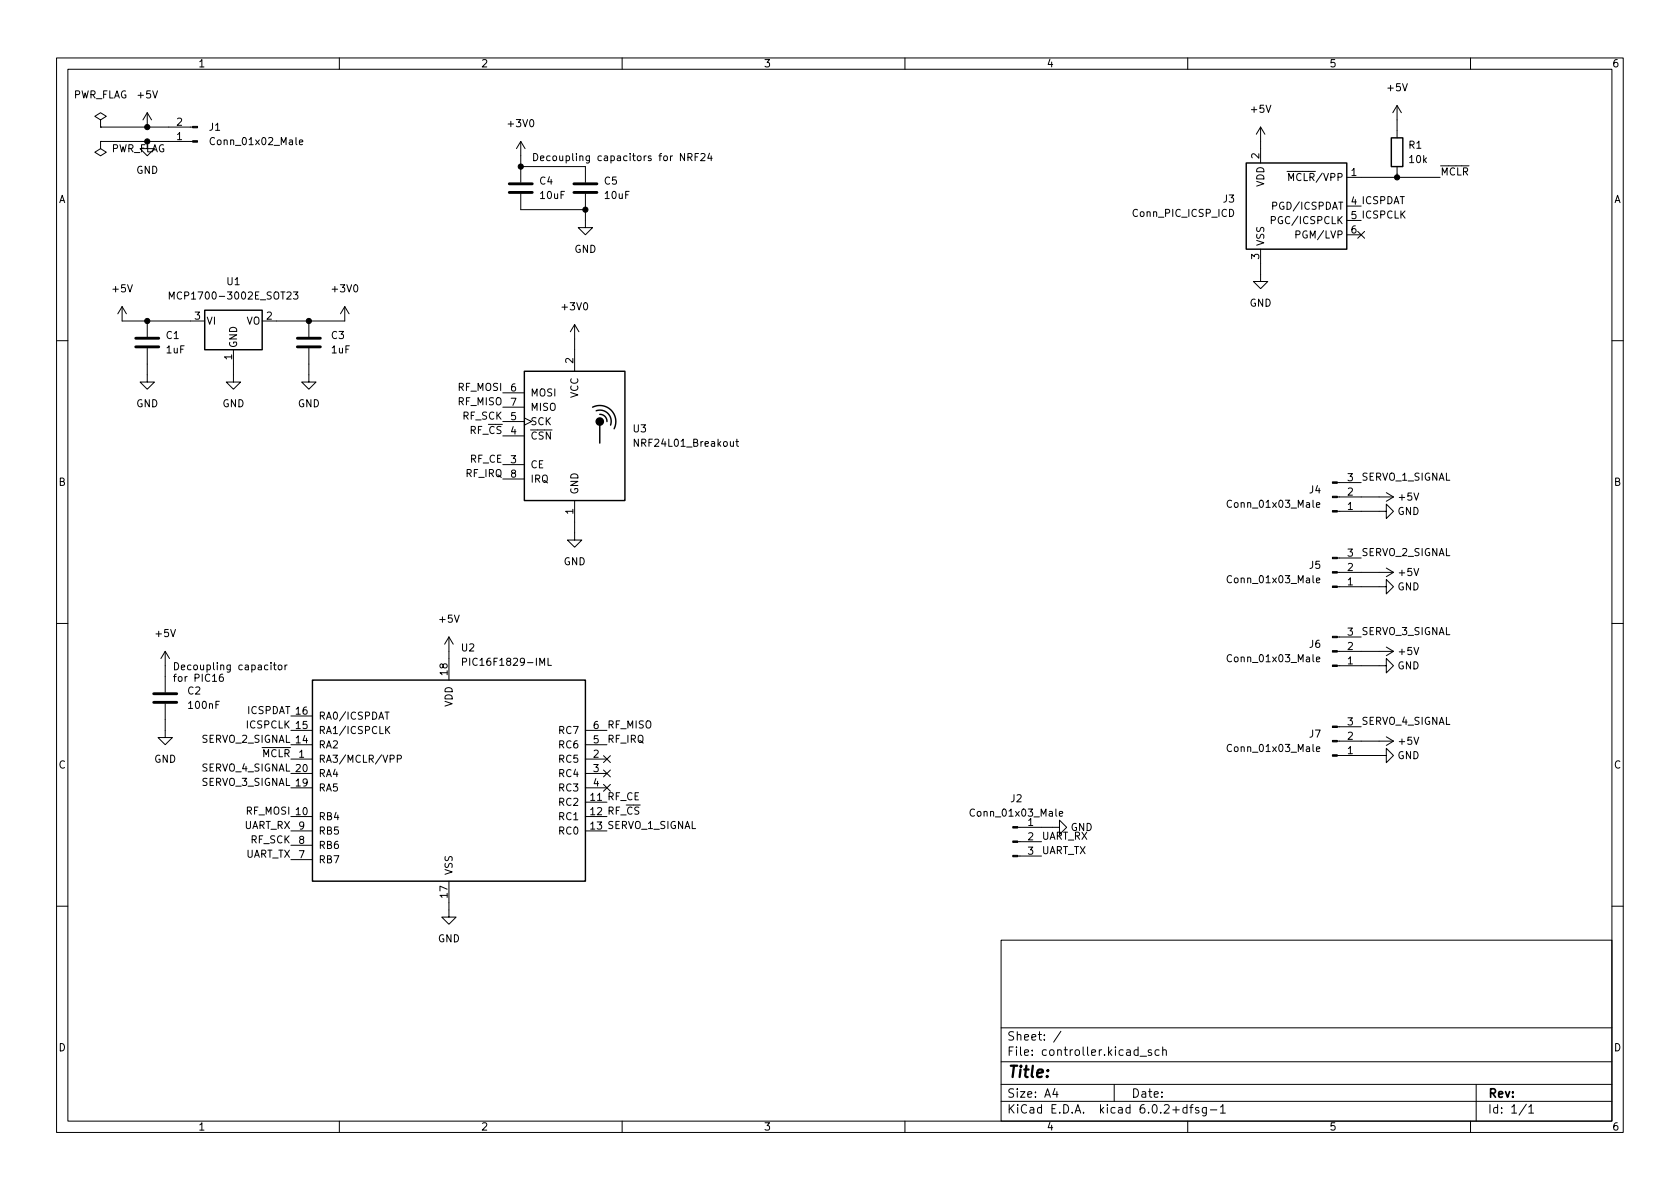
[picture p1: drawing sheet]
<svg xmlns="http://www.w3.org/2000/svg" width="297mm" height="210mm" viewBox="0 0 297 210" stroke-linecap="round" stroke-linejoin="round" font-family="sans-serif">
<g fill="none" stroke="#000" stroke-width=".18">
<path d="M10 10.2h277v190.1h-277zM12 12.2h273v186.1h-273zM26 19.9v2.6M26 19.9l-.7 1.3M26 19.9l.8 1.3M60 10.2v2M110 10.2v2M160 10.2v2M210 10.2v2M247 18.7l-.7 1.2M247 18.7v5.7M247 18.7l.8 1.2"/>
<path d="M260 10.2v2M17.8 21.2l1-.6-1-.7-1 .7 1 .6v1.3M17.8 22.5h.1M17.8 25v1.3l1 .6-1 .7-1-.7 1-.6M17.8 25h.1M17.8 22.5h16.3M17.8 25h16.3M52.9 25.2l.6-.2v-.2l-.4-.1-.2 .2 .1 .6h.5M92.1 29.5h11.4v2.8M92.1 25v7.3M92.1 34.3v2.8h11.4M92.1 25l-.8 1.3"/>
<path d="M92.1 25l.7 1.3M103.5 34.3v6h1.3l-1.3 1.2-1.3-1.2h1.3M121 27.1v1.3l-.7-1.3v1.3M121.6 27.8l.6-.1 .2-.1-.1-.3-.7-.2v1.3M121.9 27.8l.5 .6M122.9 27.7h.4M123.5 27.1h-.6v1.3M123.9 27.3l.5-.2 .3 .4-.8 .9h.8M125.4 27.1l-.3 .9h.8M125.7 27.6v.8M222.9 22.5l-.8 1.2M222.9 22.5v6.3"/>
<path d="M222.9 22.5l.7 1.2M224.8 39l.6-.1 .1-.2-.1-.3-.6-.1v1.3M225 36.4h.6l.1-.2v-.3l-.7-.2v1.3M238.1 31.4h16.5M238.1 36.4h2.6M238.1 39h2.6M247 29.5v1.9M21.6 54.2v2.6h14.6M21.6 54.2l-.8 1.3M21.6 54.2l.8 1.3M26 56.8v2.8M29.9 52.9v-1.3l.5 .9 .4-.9v1.3"/>
<path d="M51.9 51.6h.8l-.4 .5 .3 .1v.6l-.2 .1-.5-.1M54.6 56.8v2.8M61 54.2v2.6h-14.6M61 54.2l-.8 1.3M61 54.2l.7 1.3M101.6 57.4v8.3M101.6 57.4l-.8 1.3M101.6 57.4l.8 1.3M222.9 44.1v5.7h1.3l-1.3 1.2-1.3-1.2h1.3M229.1 41.5l.6-.1 .2-.1-.1-.4-.7-.1v1.3M238.1 41.5h2.6M240.1 40.9l1.2 1.2"/>
<path d="M241.3 40.9l-1.2 1.2M10 60.2h2M26 61.6v6h1.3l-1.3 1.2-1.2-1.2h1.2M41.3 61.8v5.8h1.2l-1.2 1.2-1.3-1.2h1.3M54.6 61.6v6h1.3l-1.3 1.2-1.3-1.2h1.3M88.9 77.1h3.8M88.9 74.5h3.8M88.9 69.5h3.8M88.9 72h3.8M92.7 73.9l1.3 .6-1.3 .7M130.1 78.1h.5M130.3 77.7v1l.3 .2"/>
<path d="M285 60.2h2M88.9 82.2h3.8M88.9 84.7h3.8M101.6 88.5v7h1.3l-1.3 1.3-1.3-1.3h1.3M232.8 89.3l.6-.1-.1-.3h-.4l-.1 .2v.6h.5M236.4 90.4h8.7v-1.3l1.3 1.3-1.3 1.3v-1.3M236.4 87.9h10M236.4 85.3h4.3M236.4 98.7h4.3M245.1 87.1l1.3 .8M246.4 87.9l-1.3 .7M10 110.2h2"/>
<path d="M29.2 115.2v7.2M29.2 115.2l-.8 1.3M29.2 115.2l.8 1.3M39.4 119.2l-.4 .1a.86 .86 0 0 0 0 1.2l.4-.1 .1-.5-.2-.2h-.3l-.2 .2M47.9 117.2v.1M47.9 117.6v.8M48.3 117.6h.5M48.5 117.2v1.1l.3 .1M49.3 117.7l.3-.1 .2 .2v.4l-.2 .2h-.3l-.1-.2zM50.4 117.6v.8M50.8 117.6l-.4 .2M79.4 112.6l-.8 1.3"/>
<path d="M79.4 112.6v7.7M79.4 112.6l.7 1.3M81.8 117.1l.6-.1 .1-.2-.1-.3-.6-.1v1.3M96.9 116.4v1.3h.6M232.8 102.6l.6-.1-.1-.2-.4-.1-.1 .2v.6h.5M232.8 116.6l.6-.1-.1-.3h-.4l-.1 .2v.6h.5M236.4 117.7h8.7v-1.2l1.3 1.2-1.3 1.3v-1.3M236.4 103.8h8.7v-1.3l1.3 1.3-1.3 1.2v-1.2M236.4 115.2h10M236.4 101.2h10M236.4 112.6h4.3M245.1 114.4l1.3 .8"/>
<path d="M245.1 100.5l1.3 .7M246.4 115.2l-1.3 .7M246.4 101.2l-1.3 .8M285 110.2h2M29.2 124.5v5.9h1.3l-1.3 1.3-1.3-1.3h1.3M51.4 134.2h3.8M51.4 131.7h3.8M51.4 129.2h3.8M51.4 126.6h3.8M51.4 139.3h3.8M51.4 136.8h3.8M68.1 125.9h.7"/>
<path d="M68.4 129l.5 .7M68.9 128.5l-.7 .7M70.2 134.2l.7-.1 .1-.1-.1-.3-.7-.2v1.3M103.5 134.2h3.8M103.5 131.7h3.8M103.5 129.2h3.8M103.5 139.3h3.8M103.5 136.8h3.8M106.7 133.6l1.2 1.2M106.7 136.2l1.2 1.2M106.7 138.7l1.2 1.2M107.9 133.6l-1.2 1.2"/>
<path d="M107.9 136.2l-1.2 1.2M107.9 138.7l-1.2 1.2M232.8 132.5l.6-.1-.1-.3h-.4l-.1 .1v.6h.5M236.4 133.6h8.7v-1.3l1.3 1.3-1.3 1.3v-1.3M236.4 131.1h10M236.4 128.5h4.3M245.1 130.3l1.3 .8M246.4 131.1l-1.3 .7M51.4 144.4h3.8M51.4 146.9h3.8M51.4 152h3.8M51.4 149.5h3.8"/>
<path d="M79.4 155.8v6.4h1.2l-1.2 1.2-1.3-1.2h1.3M103.5 144.4h3.8M103.5 141.9h3.8M103.5 146.9h3.8M179.9 146.3h7.4v-1.3l1.3 1.3-1.3 1.3v-1.3M179.9 151.4h4.2M179.9 148.8h4.2M187.3 143.9l.6-.1-.1-.3h-.3l-.2 .2 .1 .6h.4M10 160.2h2M177 166.3h108v32h-108zM285 160.2h2M60 198.3v2"/>
<path d="M110 198.3v2M160 198.3v2M177 194.8h108M177 191.8h108M177 187.8h108M177 181.8h108M186.5 192.5l-.4 1h1M186.9 193v1M187.6 182.4l-1.3 1.9M197 191.8v3M201.6 186.8h1.1M203.6 185.7l-.4-.1-.2 .2 .1 .3 .5 .1v.4h-.6"/>
<path d="M204.9 185.7l-.4-.1-.3 .3v.4l.2 .3h.5M205.6 185.8l.2-.2 .3 .1 .1 .9M205.6 185.1v1.5M209.9 195.9l-.5-.1-.3 .3v.4l.2 .3h.6M209.9 195.3v1.5M210 198.3v2M210.4 195.8h.5M210.9 195.3l-.3 .2v1.3M211.9 195.9l-.3-.1-.2 .2v.3l.5 .1v.4h-.5M213.3 195.8v1.2l-.3 .3h-.4M213.3 195.9l-.4-.1-.3 .3v.4l.1 .3h.6M214 196.3h1.1"/>
<path d="M215.8 195.8l.4-.5v1.5M215.8 196.8h.8M260 198.3v2M261 191.8v6.5M269.9 195.3l-1.3 1.9M270.3 195.8l.4-.5v1.5M270.3 196.8h.9"/>
</g>
<path d="M220.3 28.8h17.8v15.3h-17.8zM246 24.4h2v5.1h-2zM36.2 54.9h10.2v6.9h-10.2zM92.7 65.7h17.8v22.8h-17.8zM104.8 72a2.84 2.84 0 0 1 3.3 .5 2.84 2.84 0 0 1 .5 3.3M105.4 72.6a1.99 1.99 0 0 1 2.1 .5 1.99 1.99 0 0 1 .5 2.1M106 73.3a1.23 1.23 0 0 1 1.3 1.2M106 75.2v3.2M55.2 120.3h48.3v35.5h-48.3z" fill="none" stroke="#000" stroke-width=".25"/>
<g fill="#000" stroke="#000" stroke-width=".18">
<path d="M34.1 22.3h.8v.3h-.8zM34.1 24.9h.8v.2h-.8zM235.6 85.2h.8v.3h-.8zM235.6 87.8h.8v.2h-.8zM235.6 90.3h.8v.2h-.8zM235.6 98.5h.8v.3h-.8zM235.6 101.1h.8v.2h-.8zM235.6 103.6h.8v.3h-.8zM235.6 112.5h.8v.3h-.8zM235.6 115.1h.8v.2h-.8zM235.6 117.6h.8v.3h-.8zM235.6 128.4h.8v.2h-.8z"/>
<path d="M235.6 130.9h.8v.3h-.8zM235.6 133.5h.8v.2h-.8zM179.1 151.3h.8v.2h-.8zM179.1 148.7h.8v.3h-.8zM179.1 146.2h.8v.2h-.8z"/>
<circle cx="26" cy="22.5" r=".46"/>
<circle cx="26" cy="25" r=".46"/>
<circle cx="92.1" cy="29.5" r=".46"/>
<circle cx="103.5" cy="37.1" r=".46"/>
<circle cx="247" cy="31.4" r=".46"/>
<circle cx="26" cy="56.8" r=".46"/>
<circle cx="54.6" cy="56.8" r=".46"/>
</g>
<path d="M90 34h4.1M90 32.5h4.1M101.5 34h4M101.5 32.5h4M24 59.8h4.1M52.6 59.8h4M24 61.3h4.1M52.6 61.3h4M27.2 124.2h4M27.2 122.7h4" fill="none" stroke="#000" stroke-width=".51"/>
<circle cx="106" cy="74.5" r=".63" fill="#000" stroke="#000" stroke-width=".25"/>
<text font-size="2.8" x="178" y="190.6">Title:</text>
<g font-size="2.1">
<text x="178" y="184">Sheet: /</text>
<text x="178" y="186.7">File: controller.kicad_sch</text>
<text x="178" y="196.9">KiCad E.D.A. kicad 6.0.2+dfsg-1</text>
<text x="178" y="194.1">Size: A4</text>
<text x="200" y="194.1">Date:</text>
<text x="263" y="194.1">Rev:</text>
<text x="263" y="196.9">Id: 1/1</text>
</g>
<g font-size="1.8">
<text x="35" y="11.9">1</text>
<text x="85" y="11.9">2</text>
<text x="135" y="11.9">3</text>
<text x="185" y="11.9">4</text>
<text x="235" y="11.9">5</text>
<text x="285" y="11.9">6</text>
<text x="12.8" y="17.4">PWR_FLAG</text>
<text x="24.4" y="17.4">+5V</text>
<text x="245.4" y="16.1">+5V</text>
<text x="31.3" y="22.2">2</text>
<text x="37" y="23.1">J1</text>
<text x="90" y="22.5">+3V0</text>
<text x="221.3" y="19.9">+5V</text>
<text x="19.5" y="26.9">PWR_FLAG</text>
<text x="31.3" y="24.8">1</text>
<text x="37.7" y="25.6">Conn_01x02_Male</text>
<text x="94" y="28.5">Decoupling capacitors for NRF24</text>
<text x="222.6" y="28" transform="rotate(-90 222.6 28)">2</text>
<text x="249.1" y="26.3">R1</text>
<text x="249.2" y="28.8">10k</text>
<text x="10.3" y="35.9">A</text>
<text x="24.1" y="30.7">GND</text>
<text x="95.4" y="32.6">C4</text>
<text x="95.6" y="35.2">10uF</text>
<text x="106.9" y="32.6">C5</text>
<text x="107" y="35.2">10uF</text>
<text x="216.3" y="35.8">J3</text>
<text x="223.5" y="33.1" transform="rotate(-90 223.5 33.1)">VDD</text>
<text x="227.1" y="32">~{MCLR}/VPP</text>
<text x="238.9" y="31.1">1</text>
<text x="254.6" y="31">~{MCLR}</text>
<text x="285.3" y="35.9">A</text>
<text x="200.4" y="38.3">Conn_PIC_ICSP_ICD</text>
<text x="225.5" y="37.1">PGD/ICSPDAT</text>
<text x="225.5" y="39.6">PGC/ICSPCLK</text>
<text x="238.9" y="36.2">4 ICSPDAT</text>
<text x="238.9" y="38.7">5 ICSPCLK</text>
<text x="238.9" y="41.3">6</text>
<text x="101.5" y="44.7">GND</text>
<text x="222.6" y="45.8" transform="rotate(-90 222.6 45.8)">3</text>
<text x="223.5" y="43.6" transform="rotate(-90 223.5 43.6)">VSS</text>
<text x="229.7" y="42.2">PGM/LVP</text>
<text x="20" y="51.7">+5V</text>
<text x="31.2" y="53">MCP1700-3002E_SOT23</text>
<text x="40.1" y="50.4">U1</text>
<text x="58.9" y="51.7">+3V0</text>
<text x="29.4" y="59.9">C1</text>
<text x="34.4" y="56.5">3</text>
<text x="36.4" y="57.4">VI</text>
<text x="43.5" y="57.4">VO</text>
<text x="47.1" y="56.5">2</text>
<text x="58.6" y="59.9">C3</text>
<text x="99.5" y="54.9">+3V0</text>
<text x="220.9" y="54.2">GND</text>
<text x="29.4" y="62.5">1uF</text>
<text x="41" y="63.6" transform="rotate(-90 41 63.6)">1</text>
<text x="41.9" y="61.6" transform="rotate(-90 41.9 61.6)">GND</text>
<text x="58.7" y="62.5">1uF</text>
<text x="101.3" y="64.2" transform="rotate(-90 101.3 64.2)">2</text>
<text x="81" y="71.7">RF_MISO</text>
<text x="81" y="69.1">RF_MOSI</text>
<text x="90.3" y="69.2">6</text>
<text x="90.3" y="71.7">7</text>
<text x="93.7" y="70.1">MOSI</text>
<text x="102.2" y="70.4" transform="rotate(-90 102.2 70.4)">VCC</text>
<text x="24.1" y="72">GND</text>
<text x="39.3" y="72">GND</text>
<text x="52.6" y="72">GND</text>
<text x="81.7" y="76.7">RF_~{CS} 4</text>
<text x="81.8" y="74.2">RF_SCK</text>
<text x="90.3" y="74.3">5</text>
<text x="93.7" y="77.7">~{CSN}</text>
<text x="93.7" y="75.2">SCK</text>
<text x="93.7" y="72.6">MISO</text>
<text x="112" y="76.4">U3</text>
<text x="83.1" y="81.8">RF_CE</text>
<text x="90.3" y="81.9">3</text>
<text x="93.7" y="82.8">CE</text>
<text x="112.6" y="79">NRF24L01_Breakout</text>
<text x="10.3" y="85.9">B</text>
<text x="82.4" y="84.4">RF_IRQ</text>
<text x="90.3" y="84.4">8</text>
<text x="93.7" y="85.3">IRQ</text>
<text x="102.2" y="87.5" transform="rotate(-90 102.2 87.5)">GND</text>
<text x="217.5" y="89.8">Conn_01x03_Male</text>
<text x="231.5" y="87.2">J4</text>
<text x="238.3" y="87.6">2</text>
<text x="238.3" y="85.1">3</text>
<text x="240.7" y="85">SERVO_1_SIGNAL</text>
<text x="247.4" y="88.5">+5V</text>
<text x="285.3" y="85.9">B</text>
<text x="101.3" y="90.9" transform="rotate(-90 101.3 90.9)">1</text>
<text x="238.3" y="90.2">1</text>
<text x="247.1" y="91.1">GND</text>
<text x="99.6" y="99.9">GND</text>
<text x="231.5" y="100.6">J5</text>
<text x="238.3" y="101">2</text>
<text x="238.3" y="98.4">3</text>
<text x="240.7" y="98.3">SERVO_2_SIGNAL</text>
<text x="247.4" y="101.8">+5V</text>
<text x="217.5" y="103.1">Conn_01x03_Male</text>
<text x="238.3" y="103.5">1</text>
<text x="247.1" y="104.4">GND</text>
<text x="27.6" y="112.6">+5V</text>
<text x="77.8" y="110.1">+5V</text>
<text x="238.3" y="112.4">3</text>
<text x="240.7" y="112.3">SERVO_3_SIGNAL</text>
<text x="30.5" y="118.5">Decoupling capacitor</text>
<text x="79.1" y="119.3" transform="rotate(-90 79.1 119.3)">18</text>
<text x="81.6" y="115.2">U2</text>
<text x="82.8" y="117.7">PIC16F1829-IML</text>
<text x="217.5" y="117.1">Conn_01x03_Male</text>
<text x="231.5" y="114.5">J6</text>
<text x="238.3" y="117.5">1</text>
<text x="238.3" y="114.9">2</text>
<text x="247.1" y="118.4">GND</text>
<text x="247.4" y="115.8">+5V</text>
<text x="30.5" y="120.5">for PIC16</text>
<text x="33.2" y="122.8">C2</text>
<text x="33.5" y="125.3">100nF</text>
<text x="80" y="125" transform="rotate(-90 80 125)">VDD</text>
<text x="35.6" y="131.3">SERVO_2_SIGNAL 14</text>
<text x="43.7" y="126.3">ICSPDAT 16</text>
<text x="43.7" y="128.8">ICSPCLK 15</text>
<text x="56.3" y="129.8">RA1/ICSPCLK</text>
<text x="56.3" y="127.2">RA0/ICSPDAT</text>
<text x="99" y="129.8">RC7</text>
<text x="104.9" y="131.4">5</text>
<text x="104.9" y="128.9">6</text>
<text x="107.3" y="128.8">RF_MISO</text>
<text x="107.3" y="131.3">RF_IRQ</text>
<text x="231.5" y="130.4">J7</text>
<text x="238.3" y="130.8">2</text>
<text x="238.3" y="128.3">3</text>
<text x="240.7" y="128.2">SERVO_4_SIGNAL</text>
<text x="247.4" y="131.7">+5V</text>
<text x="10.3" y="135.9">C</text>
<text x="27.2" y="134.9">GND</text>
<text x="35.6" y="136.4">SERVO_4_SIGNAL 20</text>
<text x="45" y="133.9">~{MCLR} 1</text>
<text x="56.3" y="134.9">RA3/MCLR/VPP</text>
<text x="56.3" y="132.3">RA2</text>
<text x="56.3" y="137.4">RA4</text>
<text x="99" y="134.9">RC5</text>
<text x="99" y="137.4">RC4</text>
<text x="99" y="132.3">RC6</text>
<text x="104.9" y="134">2</text>
<text x="104.9" y="136.5">3</text>
<text x="217.5" y="133">Conn_01x03_Male</text>
<text x="238.3" y="133.3">1</text>
<text x="247.1" y="134.2">GND</text>
<text x="285.3" y="135.9">C</text>
<text x="35.6" y="139">SERVO_3_SIGNAL 19</text>
<text x="56.3" y="139.9">RA5</text>
<text x="99" y="142.5">RC2</text>
<text x="99" y="139.9">RC3</text>
<text x="104.4" y="141.6">11 RF_CE</text>
<text x="104.9" y="139.1">4</text>
<text x="178.7" y="141.9">J2</text>
<text x="43.1" y="146.6">UART_RX</text>
<text x="43.6" y="144">RF_MOSI 10</text>
<text x="44.4" y="149.1">RF_SCK</text>
<text x="52.8" y="149.2">8</text>
<text x="52.8" y="146.7">9</text>
<text x="56.3" y="145">RB4</text>
<text x="56.3" y="147.6">RB5</text>
<text x="99" y="145">RC1</text>
<text x="99" y="147.6">RC0</text>
<text x="104.4" y="144.1">12 RF_~{CS}</text>
<text x="104.4" y="146.7">13 SERVO_1_SIGNAL</text>
<text x="172" y="144.4">Conn_01x03_Male</text>
<text x="181.8" y="146">1</text>
<text x="181.8" y="148.6">2</text>
<text x="184.1" y="148.5">UART_RX</text>
<text x="189.3" y="146.9">GND</text>
<text x="43.3" y="151.7">UART_TX</text>
<text x="52.8" y="151.8">7</text>
<text x="56.3" y="152.6">RB7</text>
<text x="56.3" y="150.1">RB6</text>
<text x="80" y="154.8" transform="rotate(-90 80 154.8)">VSS</text>
<text x="181.8" y="151.1">3</text>
<text x="184.1" y="151">UART_TX</text>
<text x="79.1" y="158.7" transform="rotate(-90 79.1 158.7)">17</text>
<text x="77.4" y="166.6">GND</text>
<text x="10.3" y="185.9">D</text>
<text x="285.3" y="185.9">D</text>
<text x="35" y="199.9">1</text>
<text x="85" y="199.9">2</text>
<text x="135" y="199.9">3</text>
<text x="185" y="199.9">4</text>
<text x="235" y="199.9">5</text>
<text x="285" y="199.9">6</text>
</g>
</svg>
